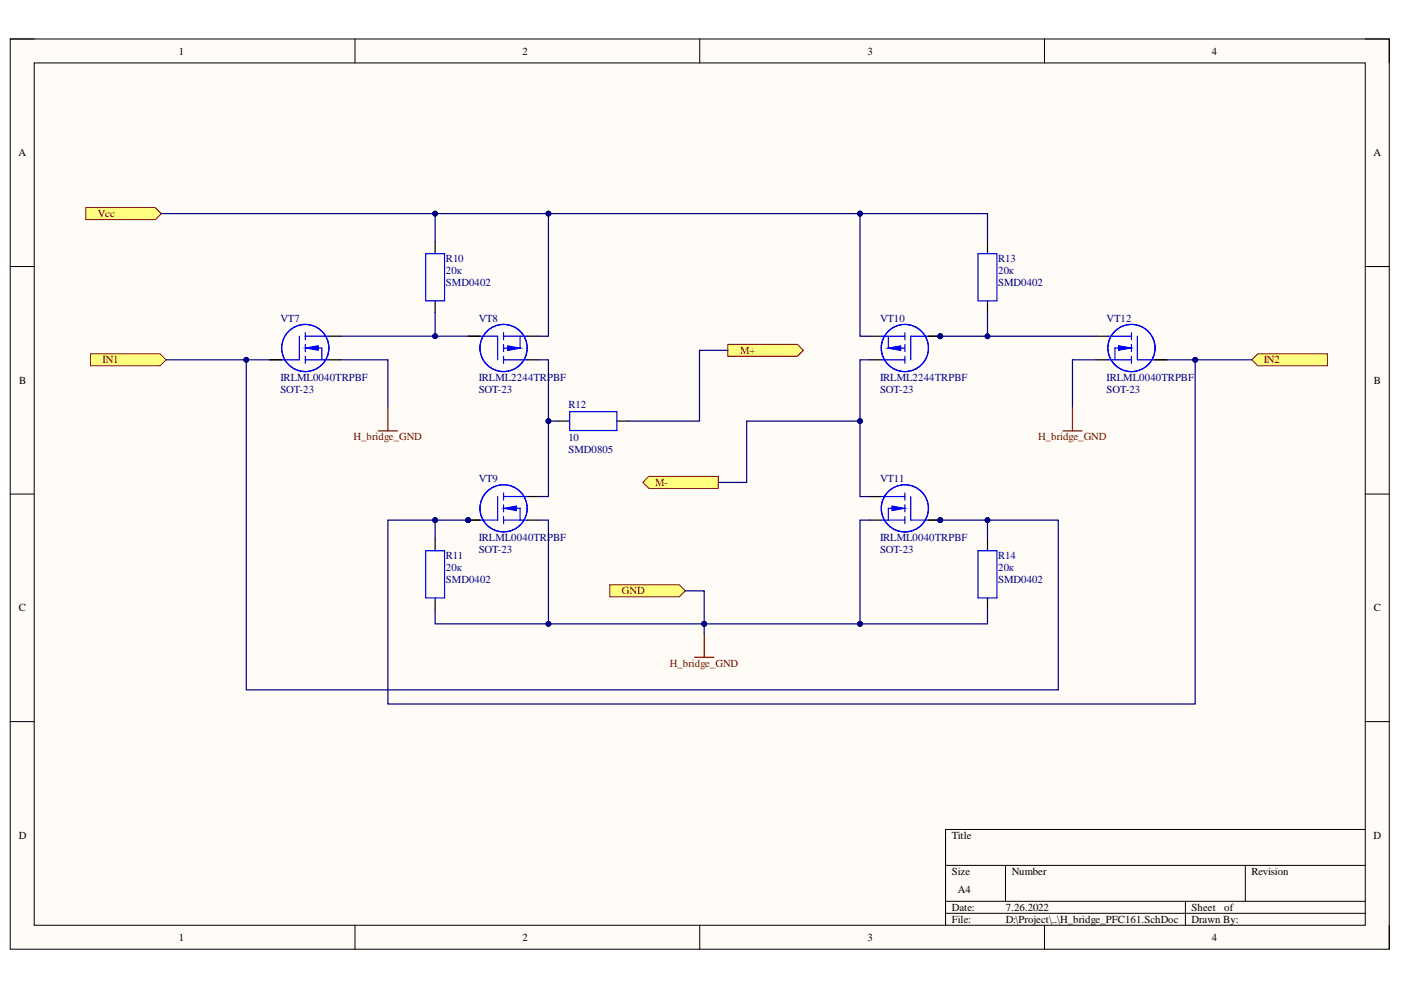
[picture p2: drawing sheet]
<svg xmlns="http://www.w3.org/2000/svg" width="297mm" height="210mm" viewBox="0 0 297 210" stroke-linecap="round" stroke-linejoin="round" font-family="sans-serif">
<path d="M2.2 8.3h292.3v193h-292.3z" fill-rule="evenodd" fill="#fffcf8"/>
<path d="M2.2 8.3h292.3v193h-292.3z" fill="none" stroke="#000" stroke-width=".21"/>
<path d="M7.3 13.3h282.2v182.9h-282.2z" fill-rule="evenodd" fill="#fffcf8"/>
<g fill="none" stroke="#000" stroke-width=".21">
<path d="M2.2 8.3h5.1M7.3 13.3h282.2v182.9h-282.2zM75.3 8.3v5M148.4 8.3v5M221.5 8.3v5M289.5 8.3h5v5M2.2 56.5h5.1M289.5 56.5h5M2.2 104.8h5.1M289.5 104.8h5M2.2 153h5.1M289.5 153h5"/>
<path d="M289.5 175.9h-89v20.3M75.3 196.2v5.1M148.4 196.2v5.1M200.5 183.5h89M200.5 191.1h89M200.5 193.6h89M213.2 183.5v7.6M221.5 196.2v5.1M251.3 191.1v5.1M264 183.5v7.6M294.5 196.2v5.1"/>
</g>
<path d="M99.3 71.3h2.5M111.8 71.3h2.5M111.8 76.3h2.5M118.3 89.3h2.5M130.8 89.3h2.5" fill="none" stroke="#000" stroke-width=".25"/>
<path d="M101.8 71.3h3.7v5M106.8 71.3h5M106.8 76.3h5M106.8 70.5v1.5M106.8 73v1.5M106.8 75.5v1.5M110.3 73.8h-3.4M120.8 87.3h10v4h-10z" fill="none" stroke="#00f" stroke-width=".25"/>
<path d="M107.6 73.3l2.8 .5-2.8 .5z" fill="#00f"/>
<path d="M107.6 73.3l2.8 .5-2.8 .5z" fill="none" stroke="#00f" stroke-width=".21"/>
<g fill="none" stroke="#00f" stroke-width=".25">
<path d="M110.3 71.3v2.5"/>
<circle cx="106.8" cy="73.8" r="5"/>
</g>
<path d="M99.3 71.3h2.5" fill="none" stroke="#000" stroke-width=".25"/>
<circle cx="99.3" cy="110.3" r=".51" fill="#000080"/>
<circle cx="99.3" cy="110.3" r=".51" fill="none" stroke="#000080" stroke-width=".21"/>
<path d="M99.3 110.3h2.5M111.8 110.3h2.5M111.8 105.3h2.5" fill="none" stroke="#000" stroke-width=".25"/>
<path d="M105.5 105.3v5h-3.7M106.8 110.3h5M106.8 105.3h5M106.8 104.5v1.5M106.8 107v1.5M106.8 109.5v1.5M109.5 107.8h.8" fill="none" stroke="#00f" stroke-width=".25"/>
<path d="M106.8 107.8l2.7-.5v1z" fill="#00f"/>
<path d="M106.8 107.8l2.7-.5v1z" fill="none" stroke="#00f" stroke-width=".21"/>
<g fill="none" stroke="#00f" stroke-width=".25">
<path d="M110.3 107.8v2.5"/>
<circle cx="106.8" cy="107.8" r="5"/>
</g>
<path d="M99.3 110.3h2.5" fill="none" stroke="#000" stroke-width=".25"/>
<circle cx="99.3" cy="110.3" r=".51" fill="#000080"/>
<circle cx="99.3" cy="110.3" r=".51" fill="none" stroke="#000080" stroke-width=".21"/>
<circle cx="199.4" cy="71.3" r=".51" fill="#000080"/>
<circle cx="199.4" cy="71.3" r=".51" fill="none" stroke="#000080" stroke-width=".21"/>
<path d="M184.3 71.3h2.5M184.3 76.3h2.5M196.8 71.3h2.6" fill="none" stroke="#000" stroke-width=".25"/>
<path d="M186.8 71.3h5M186.8 76.3h5M188.3 73.8h3.4M191.8 70.5v1.5M191.8 73v1.5M191.8 75.5v1.5M196.8 71.3h-3.7v5" fill="none" stroke="#00f" stroke-width=".25"/>
<path d="M188.2 73.8l2.8-.5v1z" fill="#00f"/>
<path d="M188.2 73.8l2.8-.5v1z" fill="none" stroke="#00f" stroke-width=".21"/>
<g fill="none" stroke="#00f" stroke-width=".25">
<path d="M188.3 71.3v2.5"/>
<circle cx="191.8" cy="73.8" r="5"/>
</g>
<path d="M196.8 71.3h2.6" fill="none" stroke="#000" stroke-width=".25"/>
<circle cx="199.4" cy="71.3" r=".51" fill="#000080"/>
<circle cx="199.4" cy="71.3" r=".51" fill="none" stroke="#000080" stroke-width=".21"/>
<circle cx="199.4" cy="110.3" r=".51" fill="#000080"/>
<circle cx="199.4" cy="110.3" r=".51" fill="none" stroke="#000080" stroke-width=".21"/>
<path d="M184.3 110.3h2.5M184.3 105.3h2.5M196.8 110.3h2.6" fill="none" stroke="#000" stroke-width=".25"/>
<path d="M186.8 110.3h5M186.8 105.3h5M188.3 107.8h.8M191.8 104.5v1.5M191.8 107v1.5M191.8 109.5v1.5M193.1 105.3v5h3.7" fill="none" stroke="#00f" stroke-width=".25"/>
<path d="M189.1 107.3l2.7 .5-2.7 .5z" fill="#00f"/>
<path d="M189.1 107.3l2.7 .5-2.7 .5z" fill="none" stroke="#00f" stroke-width=".21"/>
<g fill="none" stroke="#00f" stroke-width=".25">
<path d="M188.3 107.8v2.5"/>
<circle cx="191.8" cy="107.8" r="5"/>
</g>
<path d="M196.8 110.3h2.6" fill="none" stroke="#000" stroke-width=".25"/>
<circle cx="199.4" cy="110.3" r=".51" fill="#000080"/>
<circle cx="199.4" cy="110.3" r=".51" fill="none" stroke="#000080" stroke-width=".21"/>
<path d="M147.3 139.4h4M149.3 134.3v5.1" fill="none" stroke="#800000" stroke-width=".25"/>
<path d="M265.4 76.3l1.3-1.3h14.7v2.6h-14.7z" fill-rule="evenodd" fill="#ffff80"/>
<path d="M265.4 76.3l1.3-1.3h14.7v2.6h-14.7z" fill="none" stroke="#800000" stroke-width=".21"/>
<path d="M19.2 75h14.7l1.3 1.3-1.3 1.3h-14.7z" fill-rule="evenodd" fill="#ffff80"/>
<path d="M19.2 75h14.7l1.3 1.3-1.3 1.3h-14.7z" fill="none" stroke="#800000" stroke-width=".21"/>
<path d="M209.4 51.3v2.5M209.4 63.8v2.5M232.4 76.3h2.5M232.4 71.3h2.5M244.9 76.3h2.5M209.4 114.3v2.5M209.4 126.8v2.5" fill="none" stroke="#000" stroke-width=".25"/>
<path d="M207.4 53.8h4v10h-4zM234.9 76.3h5M234.9 71.3h5M236.4 73.8h.7M239.9 70.5v1.5M239.9 73v1.5M239.9 75.5v1.5M241.1 71.3v5h3.8M207.4 116.8h4v10h-4z" fill="none" stroke="#00f" stroke-width=".25"/>
<path d="M237.1 73.3l2.8 .5-2.8 .5z" fill="#00f"/>
<path d="M237.1 73.3l2.8 .5-2.8 .5z" fill="none" stroke="#00f" stroke-width=".21"/>
<g fill="none" stroke="#00f" stroke-width=".25">
<path d="M236.4 73.8v2.5"/>
<circle cx="239.9" cy="73.8" r="5"/>
</g>
<path d="M244.9 76.3h2.5" fill="none" stroke="#000" stroke-width=".25"/>
<path d="M18.2 44h14.7l1.3 1.3-1.3 1.3h-14.7z" fill-rule="evenodd" fill="#ffff80"/>
<path d="M18.2 44h14.7l1.3 1.3-1.3 1.3h-14.7z" fill="none" stroke="#800000" stroke-width=".21"/>
<path d="M154.3 73h14.8l1.2 1.3-1.2 1.3h-14.8z" fill-rule="evenodd" fill="#ffff80"/>
<path d="M154.3 73h14.8l1.2 1.3-1.2 1.3h-14.8z" fill="none" stroke="#800000" stroke-width=".21"/>
<path d="M137.6 101h14.7v2.5h-14.7l-1.3-1.2z" fill-rule="evenodd" fill="#ffff80"/>
<path d="M137.6 101h14.7v2.5h-14.7l-1.3-1.2z" fill="none" stroke="#800000" stroke-width=".21"/>
<path d="M92.3 51.3v2.5M92.3 63.8v2.5" fill="none" stroke="#000" stroke-width=".25"/>
<path d="M90.3 53.8h4v10h-4z" fill="none" stroke="#00f" stroke-width=".25"/>
<path d="M34.2 45.3h82.1" fill="none" stroke="#000080" stroke-width=".25"/>
<circle cx="92.3" cy="45.3" r=".51" fill="#000080"/>
<circle cx="92.3" cy="45.3" r=".51" fill="none" stroke="#000080" stroke-width=".21"/>
<circle cx="116.3" cy="45.3" r=".51" fill="#000080"/>
<circle cx="116.3" cy="45.3" r=".51" fill="none" stroke="#000080" stroke-width=".21"/>
<path d="M72.2 71.3h27.1" fill="none" stroke="#000080" stroke-width=".25"/>
<circle cx="92.3" cy="71.3" r=".51" fill="#000080"/>
<circle cx="92.3" cy="71.3" r=".51" fill="none" stroke="#000080" stroke-width=".21"/>
<path d="M253.4 76.3v73h-171.2v-39h17.1" fill="none" stroke="#000080" stroke-width=".25"/>
<circle cx="253.4" cy="76.3" r=".51" fill="#000080"/>
<circle cx="253.4" cy="76.3" r=".51" fill="none" stroke="#000080" stroke-width=".21"/>
<circle cx="92.3" cy="110.3" r=".51" fill="#000080"/>
<circle cx="92.3" cy="110.3" r=".51" fill="none" stroke="#000080" stroke-width=".21"/>
<circle cx="99.3" cy="110.3" r=".51" fill="#000080"/>
<circle cx="99.3" cy="110.3" r=".51" fill="none" stroke="#000080" stroke-width=".21"/>
<path d="M114.3 110.3h2v22h66v-22h2" fill="none" stroke="#000080" stroke-width=".25"/>
<circle cx="116.3" cy="132.3" r=".51" fill="#000080"/>
<circle cx="116.3" cy="132.3" r=".51" fill="none" stroke="#000080" stroke-width=".21"/>
<circle cx="149.3" cy="132.3" r=".51" fill="#000080"/>
<circle cx="149.3" cy="132.3" r=".51" fill="none" stroke="#000080" stroke-width=".21"/>
<circle cx="182.3" cy="132.3" r=".51" fill="#000080"/>
<circle cx="182.3" cy="132.3" r=".51" fill="none" stroke="#000080" stroke-width=".21"/>
<path d="M114.3 76.3h2v29h-2" fill="none" stroke="#000080" stroke-width=".25"/>
<circle cx="116.3" cy="89.3" r=".51" fill="#000080"/>
<circle cx="116.3" cy="89.3" r=".51" fill="none" stroke="#000080" stroke-width=".21"/>
<path d="M182.3 45.3h-66v26h-2" fill="none" stroke="#000080" stroke-width=".25"/>
<circle cx="116.3" cy="45.3" r=".51" fill="#000080"/>
<circle cx="116.3" cy="45.3" r=".51" fill="none" stroke="#000080" stroke-width=".21"/>
<circle cx="182.3" cy="45.3" r=".51" fill="#000080"/>
<circle cx="182.3" cy="45.3" r=".51" fill="none" stroke="#000080" stroke-width=".21"/>
<path d="M116.3 89.3h2" fill="none" stroke="#000080" stroke-width=".25"/>
<circle cx="116.3" cy="89.3" r=".51" fill="#000080"/>
<circle cx="116.3" cy="89.3" r=".51" fill="none" stroke="#000080" stroke-width=".21"/>
<path d="M154.3 74.3h-6v15h-15M182.3 89.3h-24v13h-6" fill="none" stroke="#000080" stroke-width=".25"/>
<circle cx="182.3" cy="89.3" r=".51" fill="#000080"/>
<circle cx="182.3" cy="89.3" r=".51" fill="none" stroke="#000080" stroke-width=".21"/>
<path d="M209.4 129.3v3h-27.1" fill="none" stroke="#000080" stroke-width=".25"/>
<circle cx="182.3" cy="132.3" r=".51" fill="#000080"/>
<circle cx="182.3" cy="132.3" r=".51" fill="none" stroke="#000080" stroke-width=".21"/>
<path d="M184.3 76.3h-2v29h2" fill="none" stroke="#000080" stroke-width=".25"/>
<circle cx="182.3" cy="89.3" r=".51" fill="#000080"/>
<circle cx="182.3" cy="89.3" r=".51" fill="none" stroke="#000080" stroke-width=".21"/>
<path d="M182.3 45.3v26h2" fill="none" stroke="#000080" stroke-width=".25"/>
<circle cx="182.3" cy="45.3" r=".51" fill="#000080"/>
<circle cx="182.3" cy="45.3" r=".51" fill="none" stroke="#000080" stroke-width=".21"/>
<path d="M182.3 45.3h27.1v6" fill="none" stroke="#000080" stroke-width=".25"/>
<circle cx="182.3" cy="45.3" r=".51" fill="#000080"/>
<circle cx="182.3" cy="45.3" r=".51" fill="none" stroke="#000080" stroke-width=".21"/>
<path d="M199.4 71.3h33" fill="none" stroke="#000080" stroke-width=".25"/>
<circle cx="209.4" cy="71.3" r=".51" fill="#000080"/>
<circle cx="209.4" cy="71.3" r=".51" fill="none" stroke="#000080" stroke-width=".21"/>
<circle cx="199.4" cy="71.3" r=".51" fill="#000080"/>
<circle cx="199.4" cy="71.3" r=".51" fill="none" stroke="#000080" stroke-width=".21"/>
<path d="M199.4 110.3h10v4" fill="none" stroke="#000080" stroke-width=".25"/>
<circle cx="209.4" cy="110.3" r=".51" fill="#000080"/>
<circle cx="209.4" cy="110.3" r=".51" fill="none" stroke="#000080" stroke-width=".21"/>
<circle cx="199.4" cy="110.3" r=".51" fill="#000080"/>
<circle cx="199.4" cy="110.3" r=".51" fill="none" stroke="#000080" stroke-width=".21"/>
<path d="M247.4 76.3h18" fill="none" stroke="#000080" stroke-width=".25"/>
<circle cx="253.4" cy="76.3" r=".51" fill="#000080"/>
<circle cx="253.4" cy="76.3" r=".51" fill="none" stroke="#000080" stroke-width=".21"/>
<path d="M92.3 66.3v5" fill="none" stroke="#000080" stroke-width=".25"/>
<circle cx="92.3" cy="71.3" r=".51" fill="#000080"/>
<circle cx="92.3" cy="71.3" r=".51" fill="none" stroke="#000080" stroke-width=".21"/>
<path d="M92.3 45.3v6" fill="none" stroke="#000080" stroke-width=".25"/>
<circle cx="92.3" cy="45.3" r=".51" fill="#000080"/>
<circle cx="92.3" cy="45.3" r=".51" fill="none" stroke="#000080" stroke-width=".21"/>
<path d="M149.3 132.3v2" fill="none" stroke="#000080" stroke-width=".25"/>
<circle cx="149.3" cy="132.3" r=".51" fill="#000080"/>
<circle cx="149.3" cy="132.3" r=".51" fill="none" stroke="#000080" stroke-width=".21"/>
<path d="M209.4 66.3v5" fill="none" stroke="#000080" stroke-width=".25"/>
<circle cx="209.4" cy="71.3" r=".51" fill="#000080"/>
<circle cx="209.4" cy="71.3" r=".51" fill="none" stroke="#000080" stroke-width=".21"/>
<path d="M92.3 114.3v2.5M92.3 126.8v2.5" fill="none" stroke="#000" stroke-width=".25"/>
<path d="M90.3 116.8h4v10h-4z" fill="none" stroke="#00f" stroke-width=".25"/>
<path d="M92.3 110.3v4" fill="none" stroke="#000080" stroke-width=".25"/>
<circle cx="92.3" cy="110.3" r=".51" fill="#000080"/>
<circle cx="92.3" cy="110.3" r=".51" fill="none" stroke="#000080" stroke-width=".21"/>
<path d="M92.3 129.3v3h24" fill="none" stroke="#000080" stroke-width=".25"/>
<circle cx="116.3" cy="132.3" r=".51" fill="#000080"/>
<circle cx="116.3" cy="132.3" r=".51" fill="none" stroke="#000080" stroke-width=".21"/>
<path d="M80.2 91.4h4.1M82.2 86.3v5.1M225.4 91.4h4M227.4 86.3v5.1" fill="none" stroke="#800000" stroke-width=".25"/>
<path d="M52.2 76.3v70h172.2v-36h-15M72.2 76.3h10v10M232.4 76.3h-5v10" fill="none" stroke="#000080" stroke-width=".25"/>
<circle cx="209.4" cy="110.3" r=".51" fill="#000080"/>
<circle cx="209.4" cy="110.3" r=".51" fill="none" stroke="#000080" stroke-width=".21"/>
<circle cx="52.2" cy="76.3" r=".51" fill="#000080"/>
<circle cx="52.2" cy="76.3" r=".51" fill="none" stroke="#000080" stroke-width=".21"/>
<path d="M129.3 124h14.7l1.3 1.3-1.3 1.2h-14.7z" fill-rule="evenodd" fill="#ffff80"/>
<path d="M129.3 124h14.7l1.3 1.3-1.3 1.2h-14.7z" fill="none" stroke="#800000" stroke-width=".21"/>
<path d="M145.3 125.3h4v7" fill="none" stroke="#000080" stroke-width=".25"/>
<circle cx="149.3" cy="132.3" r=".51" fill="#000080"/>
<circle cx="149.3" cy="132.3" r=".51" fill="none" stroke="#000080" stroke-width=".21"/>
<path d="M35.2 76.3h22" fill="none" stroke="#000080" stroke-width=".25"/>
<circle cx="52.2" cy="76.3" r=".51" fill="#000080"/>
<circle cx="52.2" cy="76.3" r=".51" fill="none" stroke="#000080" stroke-width=".21"/>
<path d="M57.2 76.3h2.5M69.7 76.3h2.5M69.7 71.3h2.5" fill="none" stroke="#000" stroke-width=".25"/>
<path d="M63.5 71.3v5h-3.8M64.7 76.3h5M64.7 71.3h5M64.7 70.5v1.5M64.7 73v1.5M64.7 75.5v1.5M67.5 73.8h.7" fill="none" stroke="#00f" stroke-width=".25"/>
<path d="M64.7 73.8l2.8-.5v1z" fill="#00f"/>
<path d="M64.7 73.8l2.8-.5v1z" fill="none" stroke="#00f" stroke-width=".21"/>
<g fill="none" stroke="#00f" stroke-width=".25">
<path d="M68.2 73.8v2.5"/>
<circle cx="64.7" cy="73.8" r="5"/>
</g>
<path d="M57.2 76.3h2.5" fill="none" stroke="#000" stroke-width=".25"/>
<g font-size="2.3">
<text x="37.9" y="11.6">1</text>
<text x="110.8" y="11.6">2</text>
<text x="184" y="11.6">3</text>
<text x="257" y="11.6">4</text>
<text x="3.9" y="33.1">A</text>
<text x="291.2" y="33.1">A</text>
<text x="4.1" y="81.4">B</text>
<text x="291.3" y="81.4">B</text>
<text x="4" y="129.6">C</text>
<text x="291.3" y="129.6">C</text>
<text x="4" y="177.8">D</text>
<text x="201.8" y="177.8">Title</text>
<text x="291.2" y="177.8">D</text>
<text x="201.8" y="185.5">Size</text>
<text x="214.5" y="185.5">Number</text>
<text x="265.3" y="185.5">Revision</text>
<text x="203.1" y="189.3">A4</text>
<text x="201.8" y="193.1">Date:</text>
<text x="201.8" y="195.7">File:</text>
<text x="213.2" y="193.1">7.26.2022</text>
<text x="213.2" y="195.7">D:\Project\..\H_bridge_PFC161.SchDoc</text>
<text x="252.6" y="193.1">Sheet</text>
<text x="252.6" y="195.7">Drawn By:</text>
<text x="259.6" y="193.1">of</text>
<text x="37.9" y="199.5">1</text>
<text x="110.8" y="199.5">2</text>
<text x="184" y="199.5">3</text>
<text x="257" y="199.5">4</text>
</g>
<g font-size="2.3" fill="#800000">
<text x="20.7" y="46">Vcc</text>
<text x="21.7" y="77">IN1</text>
<text x="156.9" y="75">M+</text>
<text x="267.9" y="77">IN2</text>
<text x="74.9" y="93.4">H_bridge_GND</text>
<text x="220.1" y="93.4">H_bridge_GND</text>
<text x="138.9" y="103">M-</text>
<text x="131.9" y="126">GND</text>
<text x="142" y="141.3">H_bridge_GND</text>
</g>
<g font-size="2.3" fill="#000080">
<text x="94.6" y="55.6">R10</text>
<text x="94.6" y="58.1">20к</text>
<text x="211.6" y="55.6">R13</text>
<text x="211.6" y="58.1">20к</text>
<text x="94.6" y="60.7">SMD0402</text>
<text x="211.6" y="60.7">SMD0402</text>
<text x="59.5" y="68.3">VT7</text>
<text x="101.5" y="68.3">VT8</text>
<text x="186.6" y="68.3">VT10</text>
<text x="234.6" y="68.3">VT12</text>
<text x="59.5" y="83.3">SOT-23</text>
<text x="59.5" y="80.8">IRLML0040TRPBF</text>
<text x="101.5" y="83.3">SOT-23</text>
<text x="101.5" y="80.8">IRLML2244TRPBF</text>
<text x="186.6" y="83.3">SOT-23</text>
<text x="186.6" y="80.8">IRLML2244TRPBF</text>
<text x="234.6" y="83.3">SOT-23</text>
<text x="234.6" y="80.8">IRLML0040TRPBF</text>
<text x="120.5" y="86.5">R12</text>
<text x="120.5" y="93.5">10</text>
<text x="120.5" y="96.1">SMD0805</text>
<text x="101.5" y="102.2">VT9</text>
<text x="186.6" y="102.2">VT11</text>
<text x="94.6" y="118.5">R11</text>
<text x="101.5" y="117.3">SOT-23</text>
<text x="101.5" y="114.8">IRLML0040TRPBF</text>
<text x="186.6" y="117.3">SOT-23</text>
<text x="186.6" y="114.8">IRLML0040TRPBF</text>
<text x="211.6" y="118.5">R14</text>
<text x="94.6" y="123.6">SMD0402</text>
<text x="94.6" y="121.1">20к</text>
<text x="211.6" y="123.6">SMD0402</text>
<text x="211.6" y="121.1">20к</text>
</g>
</svg>
